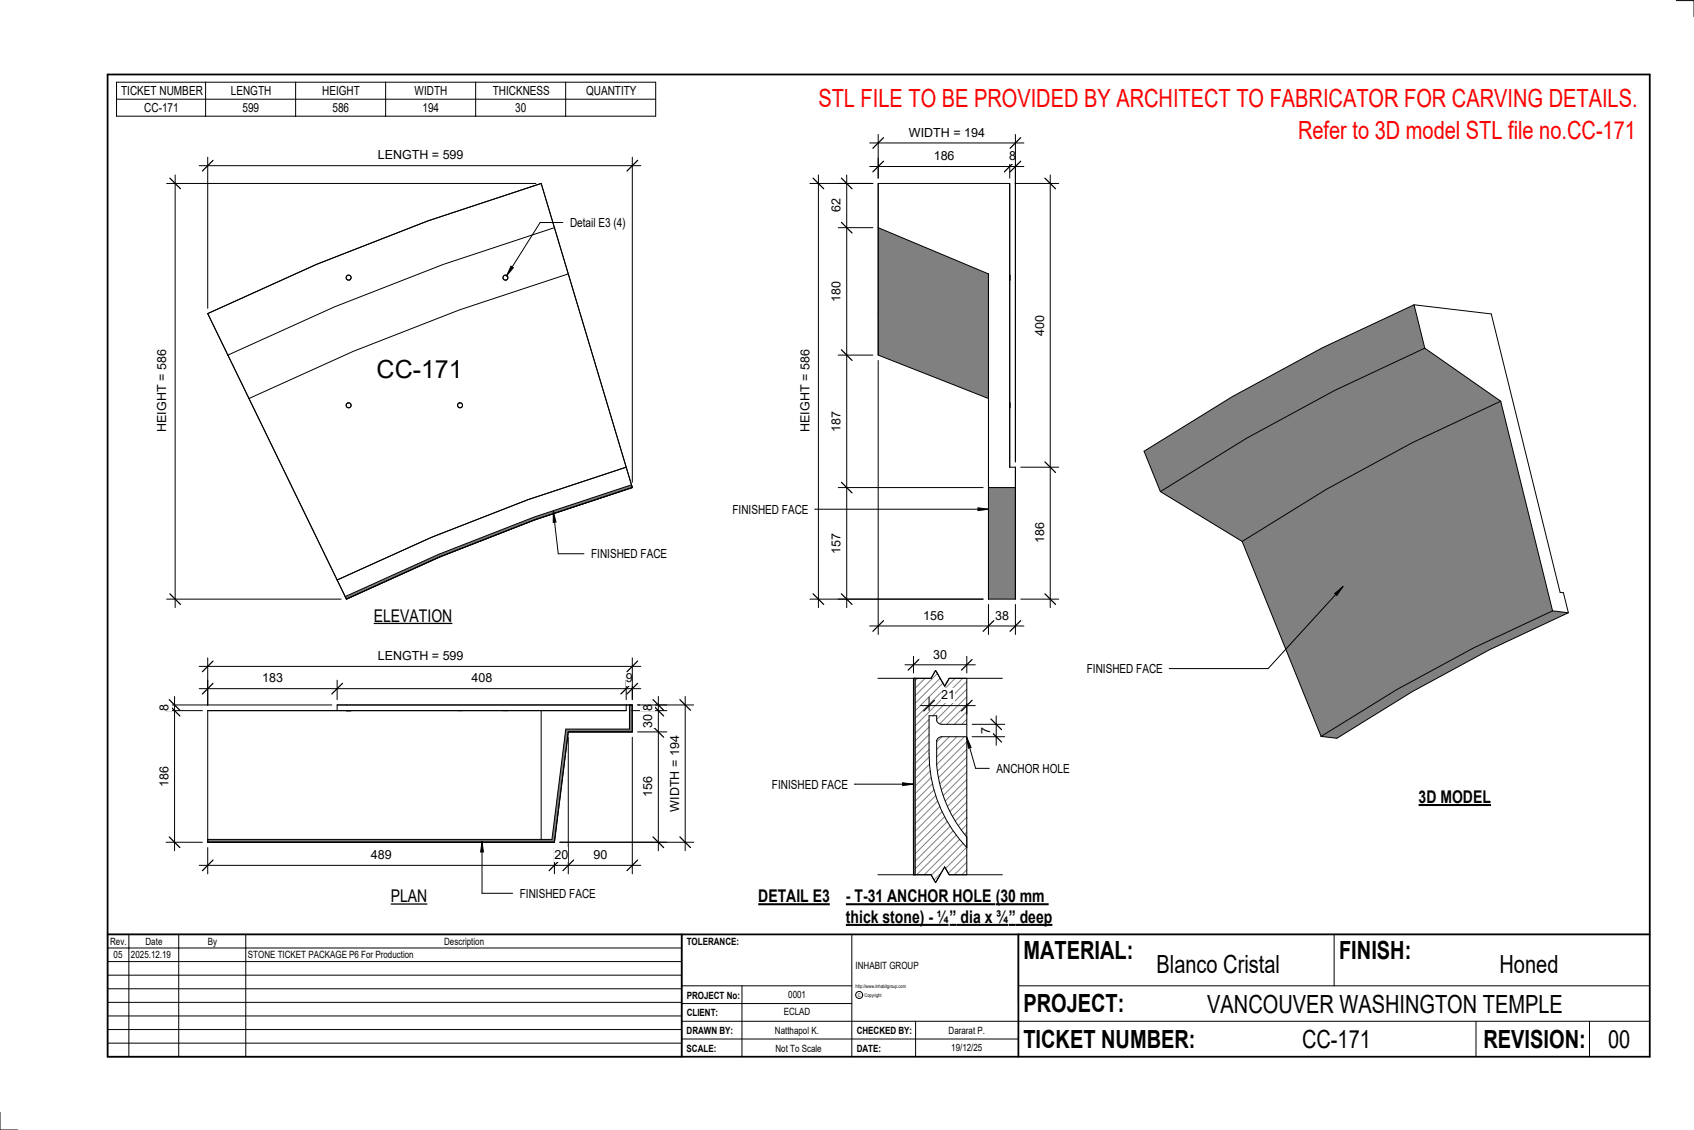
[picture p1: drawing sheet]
<svg xmlns="http://www.w3.org/2000/svg" width="914mm" height="610mm" viewBox="0 0 914 610" stroke-linecap="round" stroke-linejoin="round" font-family="sans-serif">
<g fill="#808080">
<path d="M671 292l45-28 47-25 47-23 28 114-42 19-42 23-41 25z"/>
<path d="M626 265l47-29 48-25 48-23 41 28-47 23-47 25-45 28z"/>
<path d="M618 243l47-29 49-26 49-24 6 24-48 23-48 25-47 29z"/>
<path d="M713 397l41-25 42-23 42-19 9 1-43 19-42 23-40 25z"/>
</g>
<path d="M763 164l-49 24-49 26-47 29 8 22M763 164l6 24M763 164l42 5 37 151h2l3 11M769 188l41 28M769 188l-48 23-48 25-47 29M810 216l-47 23-47 25-45 28M810 216l28 114M626 265l45 27M671 292l42 105M838 330l-42 19-42 23-41 25M838 330l9 1M847 331l-43 19-42 23-40 25-9-1" fill="none" stroke="#000" stroke-width=".54"/>
<g fill="#808080">
<path d="M474 123l60 25v67l-60-23z"/>
<path d="M534 263h14v60h-14z"/>
</g>
<g fill="none" stroke="#000" stroke-width=".54">
<path d="M474 99v93M474 99v24M474 99h71M545 99v70M545 99v153h3M474 123l60 25M474 123v69M534 148v67l-60-23M534 148v175M545 151v-3v3M545 217v3zM548 252v71"/>
<path d="M548 252v11M548 263v60M548 263h-14v60M534 323h14"/>
</g>
<path d="M186 322l51-23 51-20 53-17v1l-52 17-52 20-50 23z" fill="#7c7c7c"/>
<g fill="none" stroke="#000" stroke-width=".54">
<path d="M292 99l-61 20-60 24-59 26M292 99l49 164M292 99l7 24M299 123l8 25-59 19-57 23-57 25-11-23M299 123l-60 20-58 23-58 26M112 169l75 154M112 169l11 23M338 252l-53 18-52 20-51 23M341 263l-52 17-52 20-50 23M341 263v-1l-53 17-51 20-51 23 1 1"/>
<circle cx="188" cy="150" r="1.3"/>
<circle cx="273" cy="150" r="1.3"/>
<circle cx="188" cy="219" r="1.3"/>
<circle cx="248" cy="219" r="1.3"/>
</g>
<path d="M112 453h186l7-60h35v-13h1v15h-34l-8 59h-187z" fill="#7c7c7c"/>
<g fill="none" stroke="#000" stroke-width=".54">
<path d="M112 383h180M112 383v71M112 383h70M182 383h65M182 380h156M182 380h159M182 380v3M187 383h3zM247 383h3M250 383h21M271 383h3M274 383h64"/>
<path d="M292 383v70M292 383h46M307 395l-8 59M338 380v3M338 380h3M340 380v13h-35l-7 60h-186M341 380v15h-34M112 454h180M112 454h187M123 454h176"/>
</g>
<path d="M494 366v106h9l2 4 5-8 2 4h10v-15a73 73 0 0 1-20-50v-21h4v3l2 2h14v-25h-10l-2 4-5-8-2 4zM506 398v1a67 67 0 0 0 4 32 69 69 0 0 0 12 21v-55h-14z" fill="#fff"/>
<path d="M493 366h1v106h-1z" fill="#7c7c7c"/>
<g fill="none" stroke="#808080" stroke-width=".54">
<path d="M495 366l-1 1M499 366l-5 5M506 363l-12 12M507 366l-13 13M509 368l-15 15M516 366l-22 21M520 366l-26 26M522 368l-19 18M522 372l-16 16M522 376l-15 15M522 380l-11 11M502 388l-8 8"/>
<path d="M502 392l-8 8M502 396l-8 8M508 397l-2 3M512 397l-6 7M517 397l-11 11M521 397l-15 15M522 384l-7 7M522 388l-3 3M502 400l-8 8M502 404l-8 8M502 408l-8 8M502 412l-8 8"/>
<path d="M502 416l-8 8M503 419l-9 9M522 400l-16 16M522 404l-15 16M522 408l-15 15M522 412l-14 14M522 416l-13 13M503 423l-9 9M504 426l-10 10M505 429l-11 11M506 432l-12 12M507 435l-13 13"/>
<path d="M509 438l-15 14M522 421l-12 11M522 425l-11 10M522 429l-9 9M522 433l-8 7M522 437l-6 6M510 441l-16 15M511 443l-17 18M513 446l-19 19M514 448l-20 21M516 451l-21 21M518 453l-19 19"/>
<path d="M520 455l-17 17M522 457l-12 12M522 441l-5 4M522 445l-3 3M522 449l-1 1M508 471l-4 4M522 461l-10 10M522 465l-7 7M522 469l-3 3"/>
</g>
<path d="M469 90h84M474 85v11M545 85v11M548 85v164M493 366h10l2-4 5 8 2-4h10v106h-10l-2-4-5 8-2-4h-10zM494 366v106M522 391h-14l-2-2v-3h-4a112 112 0 0 0 4 45 73 73 0 0 0 16 26M522 397h-14l-2 2a67 67 0 0 0 6 37 69 69 0 0 0 10 16" fill="none" stroke="#000" stroke-width=".54"/>
<path d="M477 87l-6 6M548 87l-6 6M551 87l-6 6" fill="none" stroke="#000" stroke-width=".67"/>
<g fill="#fff">
<path d="M504 80h11v8h-11z"/>
<path d="M545 80h3v8h-3z"/>
</g>
<path d="M469 77h84M474 73v23M548 73v176" fill="none" stroke="#000" stroke-width=".54"/>
<path d="M477 74l-6 6M551 74l-6 6" fill="none" stroke="#000" stroke-width=".67"/>
<path d="M491 68h41v7h-41z" fill="#fff"/>
<path d="M452 99h19M457 94v234M452 123h19M452 192h19M452 263h79M452 323h79" fill="none" stroke="#000" stroke-width=".54"/>
<path d="M454 96l6 6M454 120l6 6M454 189l6 5M454 260l6 6M454 320l6 6" fill="none" stroke="#000" stroke-width=".67"/>
<g fill="#fff">
<path d="M448 288h7v11h-7z"/>
<path d="M448 222h7v11h-7z"/>
<path d="M448 152h7v11h-7z"/>
<path d="M448 107h7v8h-7z"/>
</g>
<path d="M437 99h34M442 94v234M437 323h94" fill="none" stroke="#000" stroke-width=".54"/>
<path d="M439 96l6 6M439 320l6 6" fill="none" stroke="#000" stroke-width=".67"/>
<path d="M431 189h7v44h-7z" fill="#fff"/>
<path d="M548 99h23M567 94v234M551 252h20M551 323h20" fill="none" stroke="#000" stroke-width=".54"/>
<path d="M564 96l6 6M564 249l6 6M564 320l6 6" fill="none" stroke="#000" stroke-width=".67"/>
<g fill="#fff">
<path d="M557 282h8v11h-8z"/>
<path d="M557 170h8v11h-8z"/>
</g>
<path d="M474 194v148M469 338h84M534 326v16M548 326v16" fill="none" stroke="#000" stroke-width=".54"/>
<path d="M477 335l-6 6M536 335l-5 6M551 335l-6 6" fill="none" stroke="#000" stroke-width=".67"/>
<g fill="#fff">
<path d="M498 328h11v8h-11z"/>
<path d="M537 328h7v8h-7z"/>
</g>
<path d="M276 144h1l-4 5z" fill="#000"/>
<path d="M304 120h-12l-19 29M276 144h1l-4 5z" fill="none" stroke="#000" stroke-width=".54"/>
<g fill="#fff">
<path d="M308 116h29v8h-29z"/>
<path d="M203 192h47v15h-47z"/>
</g>
<path d="M108 89h238M112 85v81M341 85v175" fill="none" stroke="#000" stroke-width=".54"/>
<path d="M115 87l-6 5M344 87l-6 5" fill="none" stroke="#000" stroke-width=".67"/>
<path d="M204 80h46v8h-46z" fill="#fff"/>
<path d="M90 99h199M95 94v234M90 323h94" fill="none" stroke="#000" stroke-width=".54"/>
<path d="M92 96l5 6M92 320l5 6" fill="none" stroke="#000" stroke-width=".67"/>
<path d="M84 189h7v44h-7z" fill="#fff"/>
<path d="M108 372h238M112 367v13M182 367v10M338 367v10M341 367v10" fill="none" stroke="#000" stroke-width=".54"/>
<path d="M115 369l-6 5M185 369l-6 5M341 369l-6 5M344 369l-6 5" fill="none" stroke="#000" stroke-width=".67"/>
<g fill="#fff">
<path d="M142 362h11v8h-11z"/>
<path d="M254 362h11v8h-11z"/>
<path d="M338 362h3v8h-3z"/>
</g>
<path d="M108 359h238M112 355v25M341 355v22" fill="none" stroke="#000" stroke-width=".54"/>
<path d="M115 357l-6 5M344 357l-6 5" fill="none" stroke="#000" stroke-width=".67"/>
<path d="M204 350h46v8h-46z" fill="#fff"/>
<path d="M94 376v83M90 383h19M90 380h89M90 454h19" fill="none" stroke="#000" stroke-width=".54"/>
<path d="M91 377l6 6M91 380l6 6M91 451l6 6" fill="none" stroke="#000" stroke-width=".67"/>
<g fill="#fff">
<path d="M85 380h7v4h-7z"/>
<path d="M85 413h7v11h-7z"/>
</g>
<path d="M355 376v83M341 383h19M344 395h16M344 380h16M302 454h58" fill="none" stroke="#000" stroke-width=".54"/>
<path d="M352 377l6 6M352 392l6 6M352 380l6 6M352 451l6 6" fill="none" stroke="#000" stroke-width=".67"/>
<g fill="#fff">
<path d="M346 380h8v4h-8z"/>
<path d="M346 385h8v8h-8z"/>
<path d="M346 419h8v11h-8z"/>
</g>
<path d="M370 376v83M344 380h30M302 454h72" fill="none" stroke="#000" stroke-width=".54"/>
<path d="M367 377l6 6M367 451l6 6" fill="none" stroke="#000" stroke-width=".67"/>
<path d="M360 397h8v41h-8z" fill="#fff"/>
<path d="M307 398v73M341 398v73M112 457v14M299 457v14M108 467h238" fill="none" stroke="#000" stroke-width=".54"/>
<path d="M115 464l-6 6M302 464l-6 6M310 464l-6 6M344 464l-6 6" fill="none" stroke="#000" stroke-width=".67"/>
<g fill="#fff">
<path d="M200 457h11v8h-11z"/>
<path d="M299 457h8v8h-8z"/>
<path d="M320 457h8v8h-8z"/>
</g>
<path d="M474 366h29l2-4 5 8 2-4h29M461 423h32M487 422l6 1-6 1zM474 472h29l2 4 5-8 2 4h29" fill="none" stroke="#000" stroke-width=".54"/>
<path d="M487 422l6 1-6 1z" fill="#000"/>
<g fill="#fff">
<path d="M417 419h40v8h-40z"/>
<path d="M409 478h39v11h-39z"/>
</g>
<path d="M409 488h39" fill="none" stroke="#000" stroke-width="1.1" stroke-linecap="butt"/>
<g fill="#fff">
<path d="M457 478h80v11h-80z"/>
<path d="M537 478h29v11h-29z"/>
<path d="M457 489h56v11h-56z"/>
<path d="M513 489h3v11h-3z"/>
<path d="M516 489h28v11h-28z"/>
<path d="M544 489h4v11h-4z"/>
<path d="M548 489h20v11h-20z"/>
</g>
<path d="M457 488h80M457 499h55M513 499h31M537 488h29M544 499h24" fill="none" stroke="#000" stroke-width="1.1" stroke-linecap="butt"/>
<path d="M525 397h17M525 391h17M538 386v16" fill="none" stroke="#000" stroke-width=".54"/>
<path d="M535 395l6 5M535 388l6 6" fill="none" stroke="#000" stroke-width=".67"/>
<path d="M528 392h8v4h-8z" fill="#fff"/>
<path d="M502 376v7M522 379v6M497 381h29" fill="none" stroke="#000" stroke-width=".54"/>
<path d="M504 378l-5 6M525 378l-6 6" fill="none" stroke="#000" stroke-width=".67"/>
<path d="M508 371h7v8h-7z" fill="#fff"/>
<path d="M522 398l2 5-1 1z" fill="#000"/>
<path d="M522 398l2 5-1 1zM522 398l5 17h7" fill="none" stroke="#000" stroke-width=".54"/>
<path d="M538 411h39v7h-39z" fill="#fff"/>
<path d="M488 359h38M493 354v9M522 354v9" fill="none" stroke="#000" stroke-width=".54"/>
<path d="M496 356l-6 6M525 356l-6 6" fill="none" stroke="#000" stroke-width=".67"/>
<path d="M504 349h7v8h-7z" fill="#fff"/>
<g fill="none" stroke="#000" stroke-width=".54">
<path d="M905 0h9v9M460 504v66M720 504v28M891 504h-341v37M368 532h92M401 532v38M550 532h341M368 551h523M368 541h92M494 551v19M797 551v19M858 551v19"/>
<path d="M368 561h182M0 600v10h10"/>
<circle cx="464" cy="537" r="1.9"/>
</g>
<path d="M58 40h833v530h-833zM58 504h833M368 504v66M550 504v66" fill="none" stroke="#000" stroke-width=".96"/>
<g fill="#fff">
<path d="M652 534h192v15h-192z"/>
<path d="M513 562h17v6h-17z"/>
<path d="M425 533h10v6h-10z"/>
<path d="M423 543h15v6h-15z"/>
<path d="M418 553h24v6h-24z"/>
<path d="M624 513h68v15h-68z"/>
<path d="M809 513h33v15h-33z"/>
<path d="M512 553h20v6h-20z"/>
<path d="M703 553h37v15h-37z"/>
<path d="M442 45h443v16h-443z"/>
<path d="M868 553h12v15h-12z"/>
<path d="M61 512h5v6h-5z"/>
<path d="M701 63h184v15h-184z"/>
<path d="M202 327h42v10h-42z"/>
</g>
<path d="M202 336h42" fill="none" stroke="#000" stroke-width=".69" stroke-linecap="butt"/>
<path d="M211 478h20v11h-20z" fill="#fff"/>
<path d="M211 488h20" fill="none" stroke="#000" stroke-width=".69" stroke-linecap="butt"/>
<g fill="none" stroke="#000" stroke-width=".54">
<path d="M63 44h291v19h-291zM63 54h291M111 44v19M160 44v19M208 44v19M257 44v19M305 44v19M58 504h310v66h-310zM58 519h310M58 511h310M70 504v66M96 504v66"/>
<path d="M133 504v66M58 533h310M58 526h310M58 555h310M58 548h310M58 541h310M58 563h310"/>
</g>
<path d="M766 424h39v12h-39z" fill="#fff"/>
<path d="M766 434h39" fill="none" stroke="#000" stroke-width="1.1" stroke-linecap="butt"/>
<path d="M299 276l1 6h-1z" fill="#000"/>
<path d="M299 276l1 6h-1zM299 276l2 23h14" fill="none" stroke="#000" stroke-width=".54"/>
<path d="M319 295h41v8h-41z" fill="#fff"/>
<path d="M260 454l1 6h-2z" fill="#000"/>
<path d="M260 454l1 6h-2zM260 454v28h17" fill="none" stroke="#000" stroke-width=".54"/>
<path d="M281 478h40v8h-40z" fill="#fff"/>
<path d="M440 275h94M528 274l6 1h-6z" fill="none" stroke="#000" stroke-width=".54"/>
<path d="M528 274l6 1h-6z" fill="#000"/>
<path d="M395 271h41v8h-41z" fill="#fff"/>
<path d="M725 316l-40 45h-54M720 320l5-4-3 5z" fill="none" stroke="#000" stroke-width=".54"/>
<path d="M720 320l5-4-3 5z" fill="#000"/>
<path d="M587 357h40v8h-40z" fill="#fff"/>
<g font-size="13.5" fill="#f00">
<text x="442" y="58">STL FILE TO BE PROVIDED BY ARCHITECT TO FABRICATOR FOR CARVING DETAILS.</text>
<text x="701" y="75">Refer to 3D model STL file no.CC-171</text>
</g>
<g font-size="13.5">
<text x="203" y="204">CC-171</text>
<text x="552" y="517">MATERIAL:</text>
<text x="723" y="517">FINISH:</text>
<text x="624" y="525">Blanco Cristal</text>
<text x="809" y="525">Honed</text>
<text x="552" y="546">PROJECT:</text>
<text x="652" y="546">VANCOUVER WASHINGTON TEMPLE</text>
<text x="552" y="565">TICKET NUMBER:</text>
<text x="703" y="565">CC-171</text>
<text x="801" y="565">REVISION:</text>
<text x="868" y="565">00</text>
</g>
<g font-size="9.4">
<text x="202" y="335">ELEVATION</text>
<text x="766" y="433">3D MODEL</text>
<text x="211" y="487">PLAN</text>
<text x="409" y="487">DETAIL E3</text>
<text x="457" y="487">- T-31 ANCHOR HOLE</text>
<text x="537" y="487">(30 mm</text>
<text x="457" y="498">thick stone) - ¼</text>
<text x="513" y="498">”</text>
<text x="519" y="498">dia x ¾</text>
<text x="544" y="498">”</text>
<text x="550" y="498">deep</text>
</g>
<g font-size="6.7">
<text x="65" y="51">TICKET NUMBER</text>
<text x="125" y="51">LENGTH</text>
<text x="174" y="51">HEIGHT</text>
<text x="224" y="51">WIDTH</text>
<text x="266" y="51">THICKNESS</text>
<text x="316" y="51">QUANTITY</text>
<text x="78" y="60">CC-171</text>
<text x="131" y="60">599</text>
<text x="179" y="60">586</text>
<text x="228" y="60">194</text>
<text x="278" y="60">30</text>
<text x="491" y="74">WIDTH = 194</text>
<text x="204" y="86">LENGTH = 599</text>
<text x="504" y="86">186</text>
<text x="545" y="86">8</text>
<text x="454" y="115" transform="rotate(-90 454 115)">62</text>
<text x="308" y="122">Detail E3 (4)</text>
<text x="454" y="163" transform="rotate(-90 454 163)">180</text>
<text x="564" y="181" transform="rotate(-90 564 181)">400</text>
<text x="90" y="233" transform="rotate(-90 90 233)">HEIGHT = 586</text>
<text x="437" y="233" transform="rotate(-90 437 233)">HEIGHT = 586</text>
<text x="454" y="233" transform="rotate(-90 454 233)">187</text>
<text x="395" y="277">FINISHED FACE</text>
<text x="564" y="293" transform="rotate(-90 564 293)">186</text>
<text x="454" y="299" transform="rotate(-90 454 299)">157</text>
<text x="319" y="301">FINISHED FACE</text>
<text x="498" y="334">156</text>
<text x="537" y="334">38</text>
<text x="204" y="356">LENGTH = 599</text>
<text x="504" y="355">30</text>
<text x="587" y="363">FINISHED FACE</text>
<text x="142" y="368">183</text>
<text x="254" y="368">408</text>
<text x="338" y="368">9</text>
<text x="508" y="377">21</text>
<text x="91" y="384" transform="rotate(-90 91 384)">8</text>
<text x="352" y="384" transform="rotate(-90 352 384)">8</text>
<text x="352" y="393" transform="rotate(-90 352 393)">30</text>
<text x="534" y="396" transform="rotate(-90 534 396)">7</text>
<text x="538" y="417">ANCHOR HOLE</text>
<text x="91" y="424" transform="rotate(-90 91 424)">186</text>
<text x="417" y="425">FINISHED FACE</text>
<text x="352" y="430" transform="rotate(-90 352 430)">156</text>
<text x="367" y="438" transform="rotate(-90 367 438)">WIDTH = 194</text>
<text x="200" y="463">489</text>
<text x="299" y="463">20</text>
<text x="320" y="463">90</text>
<text x="281" y="484">FINISHED FACE</text>
</g>
<g font-size="5.4">
<text x="59" y="510">Rev.</text>
<text x="79" y="510">Date</text>
<text x="112" y="510">By</text>
<text x="240" y="510">Description</text>
<text x="371" y="510">TOLERANCE:</text>
<text x="61" y="517">05</text>
<text x="71" y="517">2025.12.19</text>
<text x="134" y="517">STONE TICKET PACKAGE P6 For Production</text>
<text x="462" y="523">INHABIT GROUP</text>
<text x="371" y="539">PROJECT No:</text>
<text x="425" y="538">0001</text>
<text x="371" y="548">CLIENT:</text>
<text x="423" y="548">ECLAD</text>
<text x="371" y="558">DRAWN BY:</text>
<text x="418" y="558">Natthapol K.</text>
<text x="462" y="558">CHECKED BY:</text>
<text x="512" y="558">Dararat P.</text>
<text x="371" y="567">SCALE:</text>
<text x="419" y="567">Not To Scale</text>
<text x="462" y="567">DATE:</text>
<text x="513" y="567">19/12/25</text>
</g>
<g font-size="2.7">
<text x="462" y="533">http://www.inhabitgroup.com</text>
<text x="463" y="538">C</text>
<text x="467" y="538">Copyright</text>
</g>
</svg>
